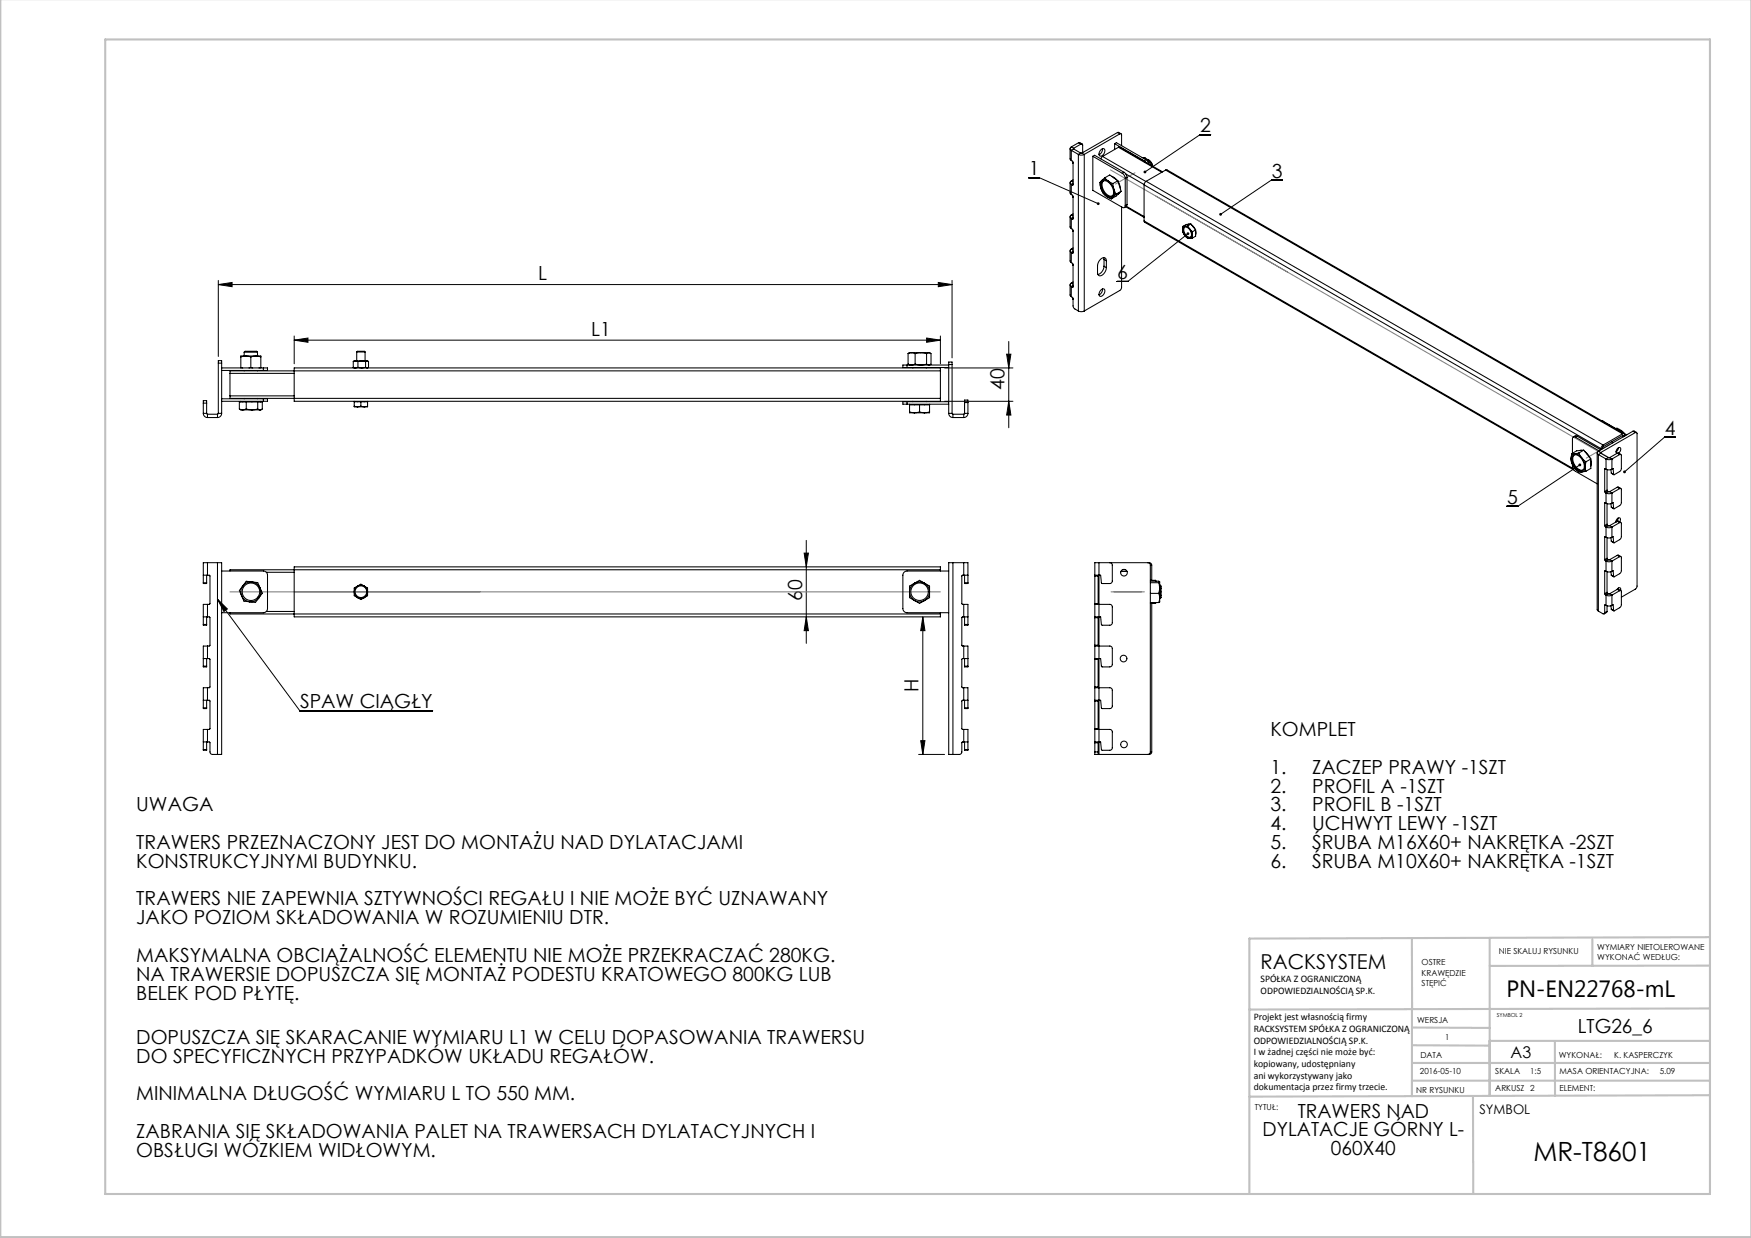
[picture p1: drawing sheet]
<svg xmlns="http://www.w3.org/2000/svg" width="420mm" height="297mm" viewBox="0 0 420 297" stroke-linecap="round" stroke-linejoin="round" font-family="sans-serif">
<g fill="none" stroke="#c0c0c0" stroke-width=".5">
<path d="M.1 -.1v296.9h419.9M25.2 9.5h385v276.9h-385zM338.7 225.2v37.8M357.3 225v37.9v-13.2M382 225.4v6.3M410.1 224.8l-110.4 .4v61.2M410.1 231.7h-52.8M338.7 259.3h71.5M338.7 255h71.5M338.7 250.8l18.6 .1M338.7 246.5l18.6 .1M357.3 249.7h52.9"/>
<path d="M373 249.7v13.2M410.1 241.9l-110.4 .3M353.3 262.9l.1 23.5M410.2 262.7l-110.5 .4"/>
</g>
<g fill="none" stroke="#000" stroke-width=".24">
<path d="M290.4 32.3h-2.6l-13.2 9M246.8 42.7h2.5l14.1 6.2M284.9 56.1l-14.4 11.4h-2.5M307.6 43.2h-2.6l-12.2 8.2M52.4 68.3l3.3-.5v1zM52.4 67.3v18.2M52.4 68.3h176M225.1 67.8l3.3 .5-3.3 .5zM228.4 67.3v18.6M70.6 81.6l3.3-.5v1zM70.6 80.6v6.7M70.6 81.6h155"/>
<path d="M222.3 81.1l3.3 .5-3.3 .5zM225.6 80.6v6.7M226.6 88.3h16.4M226.6 96.3h16.4M241.5 85h1l-.5 3.3zM242 96.3l.5 3.3h-1zM242 81.9v20.7M378.9 111.5l-14.8 10h-2.7M401.8 104.9h-2.5l-9.6 8.3M192.9 132.7h1l-.5 3.3zM193.4 129.6v24.7M52.2 143.7l19.7 26.8h31.9"/>
<path d="M52.2 143.7l2.3 2.4-.8 .6zM193.4 148l.5 3.3h-1zM221.4 148v33M221.4 148l.5 3.3h-1.1zM220.8 177.7h1.1l-.5 3.3zM220.4 181h6.2"/>
</g>
<path d="M266.4 40.8l42.4 24.5M272.2 41.5l-4.6 2.6M277.3 47l109.6 63.3M386.2 106.6l-5.7 3.3M55.2 142h170.4M266.5 142h8" fill="none" stroke="#808080" stroke-width=".25"/>
<g fill="#000">
<path d="M52.2 143.7l2.3 2.4-.8 .6z"/>
<path d="M263.2 48.6v.5h.4l.1-.1-.3-.1 .3 .1-.1-.4zM274.4 41.1l-.1 .3 .3-.1-.3 .1a.34 .34 0 0 0 .5 .1 .34 .34 0 0 0 .1-.5 .34 .34 0 0 0-.5 .1zM292.6 51.1l-.1 .5 .3-.2-.3 .2a.34 .34 0 0 0 .5 .1 .34 .34 0 0 0 .1-.5 .34 .34 0 0 0-.5-.1zM389.4 113v.4l.3-.2-.3 .2a.34 .34 0 0 0 .5 .1 .34 .34 0 0 0 0-.5 .34 .34 0 0 0-.5 0zM378.7 111.3a.34 .34 0 0 0 0 .5 .34 .34 0 0 0 .4 0 .34 .34 0 0 0 .1-.5l-.3 .2 .3-.2-.3-.1zM284.7 55.8a.34 .34 0 0 0 0 .5 .34 .34 0 0 0 .5 0 .34 .34 0 0 0 0-.5l-.3 .3 .3-.3-.3-.1z"/>
<path d="M52.4 68.3l3.3-.5v1zM225.1 67.8l3.3 .5-3.3 .5z"/>
<path d="M70.6 81.6l3.3-.5v1zM222.3 81.1l3.3 .5-3.3 .5z"/>
<path d="M193.4 148l.5 3.3h-1zM192.9 132.7h1l-.5 3.3z"/>
<path d="M221.4 148l.5 3.3h-1.1zM220.8 177.7h1.1l-.5 3.3zM241.5 85h1l-.5 3.3zM242 96.3l.5 3.3h-1z"/>
</g>
<g fill="none" stroke="#000" stroke-width=".25">
<path d="M256.7 35.7v2.4l.3 .4M257 35.2a.43 .43 0 0 0-.3 .5 .43 .43 0 0 0 .3 .4M257 35.2l.5 .4M257 36.1v2.4M257 38.5l.2 .2M257 36.1l1.7 .9M257.2 38.7l.1 .3M257.2 38.7l.2 .2v5.4M257.3 39v.1M257.3 39l.1 .1M257.5 35.6v.1M257.5 35.7l-.5 .4"/>
<path d="M257.5 35.7l1.7 1M258.7 37l.7 .2 .7-.2M258.7 37v37.6M258.7 34.2h.2l.7 .3M258.7 34.2l-1.7 1M258.7 34.2l.6 .4M259.2 36.7h.3M259.2 36.7l-.5 .3M259.3 34.6l.2-.1 .2 .2v1.9M259.3 34.6l-1.8 1M259.5 36.7l.6 .3M260.1 37v37.6"/>
<path d="M262.1 37.5v8.2l7.1 4a.43 .43 0 0 0 .5 .1 .43 .43 0 0 0 .2-.5M262.1 37.5l7.1 4.1M262.1 37.5l.4-.2 7.1 4M264 36a.55 .55 0 0 1 .8-.3 .55 .55 0 0 1 .2 .8 .91 .91 0 0 1-1.3 .8l-.1-.6zM264.4 35.7a1.48 1.48 0 0 1-.8 1.4M264.5 37.5l-.4 .6M264.5 37.5l10.4 6M267.4 34.5v1.4M267.4 34.5l7 4.1M267.4 34.5l.4-.3 7.1 4.1M268 31.8l.3-.1 .6 .4M268 31.8l.6 .3"/>
<path d="M268 31.8l-8.5 4.9M268.3 35.3h.3l10.2 5.9M268.3 35.3l-3.8 2.2M268.3 35.3l10.4 6M268.6 32.1h.2l.2 .2v2.6M268.6 32.1l-8.5 4.9M274 37.8h.6M274.4 38.6l.4 .3M274.6 37.8l1 1 .6 .9M274.6 37.8l-.3 .2M274.9 38.3l.3 .4 .3 .6M274.9 38.3l-.5 .3"/>
<path d="M275 38.2a2.26 2.26 0 0 1 1.5 1.7 2.03 2.03 0 0 0-1.1-1.6M256.7 43.8v2.5l.3 .4M256.7 52v2.4l.3 .4M257 43.4a.43 .43 0 0 0-.3 .4 .43 .43 0 0 0 .3 .4M257 51.6a.43 .43 0 0 0-.3 .4 .43 .43 0 0 0 .3 .4M257 59.7a.43 .43 0 0 0-.3 .5 .43 .43 0 0 0 .3 .4M257 44.2v2.5M257 52.4v2.4M257 54.8l.2 .2M257 52.4l.2 .2M257 46.7l.2 .1M257 44.2l.2 .2"/>
<path d="M257 43.4l.4 .3M257 51.6l.4 .2M257 59.7l.4 .3M257.2 46.8l.1 .4M257.2 55l.1 .3M257.2 55l.2 .3v5.3M257.2 46.8l.2 .3v5.4M257.3 47.2l.1 .1M257.3 55.3l.1 .2M257.3 47.2h.1M257.3 55.3l.1 .1M257.4 52.5l-.2 .1"/>
<path d="M257.4 44.3l-.2 .1M257.4 43.2l-.4 .2M257.4 51.3l-.4 .3M257.4 59.5l-.4 .2M257.4 44l-.4 .2M257.4 52.2l-.4 .2M264.1 45.2a3.9 3.9 0 0 0 1.3 1.9M264.1 45.2a3.2 3.2 0 0 0 1.3 1.9M264.3 43.3a1.84 1.84 0 0 0-.2 1.9M264.3 43.3a1.2 1.2 0 0 1 1.5 .1M264.3 43.3l-.5 .5 .3 1.4M264.4 43.6a1.8 1.8 0 0 1 2.4 1.3 1.51 1.51 0 0 1-.4 2.3 2.65 2.65 0 0 1-2-3.6z"/>
<path d="M264.7 43.4a2.61 2.61 0 0 0 1.7 3.7l.4-.1M265 42.7l.8 .7M265 42.7l-.7 .6M265 42.7l1.2-.7 1.9 1.4M265.4 47.1a1.2 1.2 0 0 0 1.6 .1M265.4 47.1l1.1 .6M265.8 43.4a3.9 3.9 0 0 1 1.4 2M265.8 43.4l1.1 .7M266.6 42.3l1.3 .9M266.9 44.1l.3 1.3M267 47.2l-.5 .5M267.2 45.4l.5 1.2"/>
<path d="M267.2 45.4a1.84 1.84 0 0 1-.2 1.8M267.7 46.6l-.7 .6M268.1 43.4l.8 2.5M268.1 43.4l-1.2 .7M268.2 43.7l.4 .9 .2 .8M268.6 46.2l-.4 .3M268.9 45.9l-1.2 .7M268.9 45.9l-1.2 1.1-1.2 .7M269 49.6v19.6l-.4 .5-8.5 4.9M269.2 41.6l.5 .5 .2 .7M269.6 41.3l.5 .6 .2 .7M269.6 41.3l-.4 .3"/>
<path d="M269.9 42.8v6.5M270 49.6l4.4 2.5M270 41.7l4.4 2.6M270.2 49.5l4.2 2.4M270.3 49.1l-.1 .4-.5 .3M270.3 42.6l-.4 .2M270.3 49.1l-.4 .2M270.3 42.6v6.5M274.4 53l.2 .3 103 59.5M274.4 44.4l109.6 63.2M274.4 44.4v8.6M274.4 53l102.9 59.4"/>
<path d="M274.9 43.5l-.5 .9M274.9 43.5l109.6 63.3M279.6 40.8h.3l109.6 63.2M279.6 40.8l-4.7 2.7M279.6 40.8l109.6 63.3M283.7 55.1l.1 .7 .4 .8M283.8 54.3h.4M283.8 54.3l-.1 .8M284 54.6a1.53 1.53 0 0 1 1.8 1.7 .65 .65 0 0 1-.4 .7 .65 .65 0 0 1-.8-.3 1.74 1.74 0 0 1-.6-2.1zM284.2 54.5a1.68 1.68 0 0 0 1.4 2.4M284.2 54.3l.6 .1 .6 .5M284.2 56.6l.6 .5 .6 .1"/>
<path d="M284.2 54.3a.69 .69 0 0 0-.5 .8M284.2 56.6h.1a.92 .92 0 0 0 1.1 .6M284.9 54.2l.5 .7M284.9 54.2l-.7 .1M285.4 54.9l.6 .7M285.4 54.9l.4 .8 .1 .7M285.4 53.8h-.4M285.7 53.8l1.1 1.4M285.7 53.8l-.8 .4M285.7 53.8l-1.2 .1-.7 .4M285.8 54l.9 1M285.9 56.4a.7 .7 0 0 1-.5 .8"/>
<path d="M285.9 56.4l.1 .7M286 55.6l-.1 .8M286 57.1l-.6 .1M286.8 55.3v1M286.8 55.2l-.8 .4M286.8 55.2v1.5l-.8 .4M256.7 60.2v2.4l.3 .4M256.7 68.3v2.5l.3 .4M257 67.9a.43 .43 0 0 0-.3 .4 .43 .43 0 0 0 .3 .4M257 71.2l.2 .1M257 60.6v2.4M257 68.7v2.5"/>
<path d="M257 68.7l.2 .2M257 63l.2 .2M257 60.6l.2 .1M257 67.9l.4 .3M257.2 63.2l.1 .3M257.2 71.3l.1 .4M257.2 71.3l.3 2.4 .2 .4 1 .5M257.2 63.2l.2 .2v5.4M257.3 63.5l.1 .1M257.3 71.7l.1 .1M257.3 71.7h.1M257.4 68.8l-.2 .1"/>
<path d="M257.4 60.6l-.2 .1M257.4 67.7l-.4 .2M257.4 60.3l-.4 .3M257.4 68.5l-.4 .2M258.7 74.6l.7 .2 .7-.2M264 69.7a.55 .55 0 0 1 .8-.4 .55 .55 0 0 1 .2 .8 .91 .91 0 0 1-1.3 .9l-.1-.6zM264.4 69.3a1.48 1.48 0 0 1-.8 1.4M264.7 61.8l.1 .4M264.8 63.9a2.15 2.15 0 0 1-1.5 1.9M264.8 62.2l.6 .4M264.8 63.9l.6 .3M264.8 62.2v1.7"/>
<path d="M265.4 62.6a.7 .7 0 0 0-.5-.8 .7 .7 0 0 0-.8 .3l-.4 .5-.4 .9v1.9a.7 .7 0 0 0 .4 .8 .7 .7 0 0 0 .9-.3l.5-.8 .3-.9M265.4 62.6v1.6M48.8 96.7v-.6h.8v.6M48.8 99.2a1 1 0 0 0 1 1M48.8 96.7v2.5M48.8 99.2h.8M48.8 96.7h.8M49.6 99.2l.2 .2M49.6 96.7v2.5M49.8 99.4v.8M49.8 99.4h2.4M52.2 99.4v.8"/>
<path d="M52.4 87.1v-.6h.8v.6M52.4 99.2l-.2 .2M52.4 99.2h.8M52.4 87.1h.8M52.4 87.1v12.1M53.2 99.2a1 1 0 0 1-1 1M53.2 87.1v12.1M53.2 96.3h10M53.2 95.7h10M53.2 88.9h10M53.2 88.3h10M55.2 95v.6h170.4"/>
<path d="M55.2 89.6v5.4M55.2 95h15.4M55.2 89.6h15.4M57.4 98.1l.8 .2M57.4 98.1v-1.7h5.5v1.7l-.5 .2M57.8 85.6v2.7M57.8 96.3v.1M57.8 88.2l.4 .1M58.2 98.3h2.2M58.6 84.5a3.4 3.4 0 0 1 2.3-.2h.6l.3 .2M58.6 84.5h3.2M58.6 84.5v.9"/>
<path d="M58.6 88.9v.1M58.6 95.6v.1M59 85.4h2.4M59 85.4l1.2 .2M59 85.4l-1.2 .2M59 85.4h-1.2v.2M59.1 98.1l1.3 .2M59.1 98.1l-.9 .2M59.1 96.4v1.7M60.2 88.2l.4 .1M60.2 85.6v2.6M60.2 88.2l-.5 .1"/>
<path d="M60.4 98.3h2M61.4 85.4l-1.2 .2M61.4 85.4l1.2 .2M61.4 85.4h1.2v.2M61.8 84.5v.9M61.8 88.9v.1M61.8 95.6v.1M61.8 98.1l-1.4 .2M61.8 98.1l.6 .2M61.8 96.4v1.7M62.6 85.6v2.7M62.6 96.3v.1"/>
<path d="M62.6 88.2l-.5 .1M62.8 98.2l-.4 .1M63.2 95.7h1v.6h-1M63.2 88.3h1v.6h-1M63.2 88.3v.6M63.2 95.7v.6M84.7 88.1l.6 .2 .6-.2M84.7 88.1l.3 .2M84.7 86.7v1.4M85 97.5l.8 .1M85 97.5v.1h.8M85 96.3v1.2"/>
<path d="M85 96.4h3.2M85.3 86.6l.6 .1M85.3 86.6h1.5M85.3 86.6l-.6 .1M85.6 84.4l.1-.1h1.7l.2 .1M85.6 84.4h2M85.6 84.4v2.2M85.8 97.6h1.6M85.9 88.1l.9 .2 .9-.2M85.9 86.7v1.4M86.6 97.5l-.8 .1M86.6 97.5l.8 .1"/>
<path d="M86.6 96.4v1.1M86.8 86.6l-.9 .1M86.8 86.6l.9 .1M86.8 86.6h1.2M87.6 84.4v2.2M87.7 86.7v1.4M88 86.6l-.3 .1M88 86.6l.4 .1v1.4l-.4 .2-.3-.2M88 86.6l.3 .1M88.2 97.5l-.8 .1M88.2 97.5v.1h-.8M88.2 96.3v1.2"/>
<path d="M88.3 88.2l-.1 .1M217.6 87.6h-1v.6h1M217.6 96.4h-1v.6h1M217.6 96.4h10M217.6 87.6v.6M217.6 96.4v.6M217.6 87.6h10M217.6 88.2h10M217.6 97h10M217.8 87.4l.9 .2 .8-.2M217.8 87.4l.4 .2M217.8 84.8v2.6"/>
<path d="M218.2 98.8l1.2 .2M218.2 98.8v.2h1.2M218.2 97v1.8M218.2 97.1h4.8M218.7 84.6l.8 .2M218.7 84.6h2.2M218.7 84.6l-.9 .2M218.7 84.6h-.5l-.4 .2M219 88.2v.1M219 96.3v.1M219.4 99h2.4M219.5 87.4l1.4 .2 1.4-.2"/>
<path d="M219.5 84.8v2.6M220.6 98.8l-1.2 .2M220.6 98.8l1.2 .2M220.6 97.1v1.7M220.9 84.6l-1.4 .2M220.9 84.6l1.4 .2M220.9 84.6h1.9M222.2 88.2v.1M222.2 96.3v.1M222.3 84.8v2.6M222.8 84.6l-.5 .2M222.8 84.6l.5 .2v2.6a.76 .76 0 0 1-1 0"/>
<path d="M222.8 84.6l.4 .1M223 98.8l-1.2 .2M223 98.8v.2h-1.2M223 97v1.8M223.2 87.5l-.2 .1M225.6 89h-170.4v.6M225.6 89v-.7h-155v8h155v-.7M225.6 89v6.6M227.6 87.5v-.6h.8v.6M227.6 99.2a1 1 0 0 0 1 1M227.6 87.5v11.7M227.6 87.5h.8"/>
<path d="M227.6 99.2h.8M228.4 99.2l.2 .2M228.4 87.5v11.7M228.6 99.4v.8M228.6 99.4h2.6M231.2 99.4v.8M231.4 96.6v-.6h.8v.6M231.4 99.2l-.2 .2M231.4 96.6v2.6M231.4 99.2h.8M231.4 96.6h.8M232.2 99.2a1 1 0 0 1-1 1"/>
<path d="M232.2 96.6v2.6M49.8 100.2h2.4M228.6 100.2h2.6M376.8 110.1a3.7 3.7 0 0 0 .9 2.1M376.8 110.1l.2 1 .7 1.1M377 108.8l.7 .1M377 108.8l-.2 1.3M377.2 111.4a1.64 1.64 0 0 0 .7 1.7l5.2 3M377.3 109.4a1.28 1.28 0 0 1 1.9 .5 2.25 2.25 0 0 1 .4 2.9 2.03 2.03 0 0 1-2.3-1.6l-.2-1zM377.6 109.1a2.59 2.59 0 0 0 1.3 3.6l.8 .1M377.7 108.9a2.19 2.19 0 0 1 1.7 .9M377.7 112.2a2.19 2.19 0 0 0 1.7 1"/>
<path d="M377.7 108.9a1.04 1.04 0 0 0-.9 1.2M377.7 112.2l1 1h.7M377.9 104.9a.43 .43 0 0 0-.5-.1 .43 .43 0 0 0-.2 .5v3.4M377.9 104.9l5.6 3.3M378.3 104.6h-.4l-.5 .2M378.3 104.6l5.7 3.3M378.3 104.6l-.4 .3M378.7 108.7l.7 1.1M378.7 108.7l-1 .2M379.4 109.8l1 1M379.4 109.8a3.7 3.7 0 0 1 .8 2.2M379.5 108l-.7 .1"/>
<path d="M379.9 108l1.7 2.1M379.9 108l-1.2 .7M379.9 108l-1.7 .2-1.2 .6M380.2 108.3l.6 .7 .6 .9M380.2 112a1.04 1.04 0 0 1-.8 1.2M380.2 112l.2 1.1M380.4 110.8l-.2 1.2M380.4 113.1l-1 .1M381.6 110.4v1.4M381.6 110.1l-1.2 .7M381.6 110.1v2.3l-1.2 .7M383.1 108.6v37.6l.3 .4"/>
<path d="M383.4 108.2a.43 .43 0 0 0-.3 .4 .43 .43 0 0 0 .3 .5M383.4 108.2l.6 .4M383.4 109.1v37.5M383.4 109.1l1.8 1M384 108.6v.1M384 108.7l-.6 .4M384 108.7l1.8 1.1M384 107.6v.3M384.2 101l.3 .1M384.5 106.8l-.5 .8M384.5 101.1l5.7 3.2M384.5 101.1h-.1"/>
<path d="M384.9 117.9l.1 .3M384.9 112.5v5.4M385 112.5h-.1M385 112.5l.2 .1M385 118.2l.2 .1M385.2 110.1l.7 .2 .7-.2M385.2 112.6l.7 .1 .7-.1M385.2 118.3l.7 .1 .7-.1M385.2 110.1v2.5M385.2 118.3v2.4M385.5 117.6l.1 .2M385.5 117.6l-.6 .3"/>
<path d="M385.5 112.7v4.9M385.6 117.8l-.6 .4M385.6 117.8l.2 .2M385.8 109.8h.3M385.8 118h.3M385.8 109.8l-.6 .3M385.8 118l-.6 .3M386.1 109.8l.5 .3M386.1 118l.5 .3M386.4 112.7l.1 .8M386.5 113.5l.6 .4M386.5 113.5l.6 .3"/>
<path d="M386.6 106l.2 .3M386.6 110.1v2.5M386.6 118.3v2.4M386.6 112.6l.3-.2 .2 1.4M387.6 102.8l.2-.1 .6 .3 1.3 1M387.6 108.4a.82 .82 0 0 1 1.1-.9v.6l-.5 .6M387.6 108.4l.2 .4M387.9 116.9l.3-.1 .6 .4M387.9 108.7l.6 .4M387.9 108.7l-1.8 1.1M387.9 116.9l.6 .3M387.9 116.9l-1.8 1.1"/>
<path d="M388.2 107.4l-.1 .6-.5 .4M388.2 108.7h-.3M388.2 108.7l.6 .3M388.5 109.1l.2-.1 .2 .2v3.4l-.4 .5-1.4 .7M388.5 117.2h.3l.1 .3-.1 3.5-1.7 1.1-.2-1.5-.3 .1M388.5 109.1l-1.9 1M388.5 117.2l-1.9 1.1M389.2 104.1a.3 .3 0 0 1 .3-.1 .3 .3 0 0 1 .2 .4v.2M389.2 104.5l-4.7 2.7-.1 .5M389.2 104.5l.1 .1M389.2 104.1l-4.7 2.7M389.3 104.6v.2"/>
<path d="M389.7 104.5l.1 .1M391.7 103.5l.2-.1 .6 .4M391.7 103.5l-8.3 4.7M391.7 103.5l.5 .3M392.2 103.8h.3l.2 .2v36.7l-.5 .6-3.3 2M392.2 103.8l-8.2 4.8M48.8 138h1M48.8 139.8v.2h.8v-.2M48.8 139.8h.8M49.6 138v1.8M49.8 135h-1v4.8M49.8 138h.4l.2 .2v6.6l-.2 .2h-.4"/>
<path d="M49.8 135h2.4M49.8 135v3M52.2 135h1v46h-1M52.2 135v46M53.2 137h10a1 1 0 0 1 1 1v8a1 1 0 0 1-1 1h-10M60.4 139.6a2.4 2.4 0 0 1 2 1.4M60.4 139.6a2.4 2.4 0 0 0-2.2 1M60.4 139.6l-1.3-.2-.9 1.2M60.4 139.6l1.4 .2 .6 1.2M63.9 137.3h6.7M219.4 139.9a2.4 2.4 0 0 0-1.2 2.1M219.4 139.9l-1.2 .7v1.4"/>
<path d="M219.4 139.9a2.4 2.4 0 0 1 2.4 0M219.4 139.9l1.2-.7 1.2 .7M221.8 139.9a2.4 2.4 0 0 1 1.2 2.1M221.8 139.9l1.2 .7v1.4M225.6 136.7h-170.4v.3M225.6 136.7v-.7h-155v12h155v-.7M225.6 136.7v.3M227.6 137h-10a1 1 0 0 0-1 1v8a1 1 0 0 0 1 1h10M228.6 135h-1v46h1M228.6 135v46M228.6 135h2.6M231.2 138h-.4l-.1 .2v6.6l.1 .2h.4"/>
<path d="M231.2 135h1v4.8M231.2 138h1M231.2 135v3M231.4 139.8v.2h.8v-.2M231.4 138v1.8M231.4 139.8h.8M262.6 138v.2M262.6 138.2v6.6M262.6 138.2h.8M263.4 138v.2M263.4 138.2v6.6M263.6 135h-1v3"/>
<path d="M263.6 135h12.3l.4 .6v3.6M263.6 135v46M266.2 135l.4 .2 .2 .4v3.8l-.2 .4-.4 .2h-1.9l-.3-2h-1.4M268.9 137.1h1.4M269.2 136.7h.8M275.3 135l.4 .2 .2 .4v44.8l-.2 .4-.4 .2M275.9 139.4h2l.3 .2M275.9 139.2h1.3M275.9 139.8h2M277.2 139.2l.1 .2M277.2 139.2v.2M277.9 139.8l.3 1.3"/>
<path d="M278.2 139.6l-.3 .2M278.2 139.6v1.5M384.9 126.1l.1 .2M384.9 134.3l.1 .2M384.9 120.7v5.4M384.9 128.9v5.4M384.9 137v5.4M385 120.6l-.1 .1M385 128.8l-.1 .1M385 137h-.1M385 120.6l.2 .1M385 126.3l.2 .1"/>
<path d="M385 128.8l.2 .1M385 134.5l.2 .1M385 137l.2 .1M385.2 120.7l.7 .2 .7-.2M385.2 126.4l.7 .2 .7-.2M385.2 128.9l.7 .2 .7-.2M385.2 134.6l.7 .2 .7-.2M385.2 137.1l.7 .1 .7-.1M385.2 126.4v2.5M385.2 134.6v2.5M385.5 125.8l.1 .2M385.5 133.9l.1 .3"/>
<path d="M385.5 120.8v5M385.5 129v4.9M385.5 137.2v4.9M385.5 125.8l-.6 .3M385.5 133.9l-.6 .4M385.6 126l-.6 .3M385.6 126l.2 .1M385.6 134.2l-.6 .3M385.6 134.2l.2 .1M385.8 126.1h.3M385.8 134.3h.3M385.8 126.1l-.6 .3"/>
<path d="M385.8 134.3l-.6 .3M386.1 126.1l.5 .3M386.1 134.3l.5 .3M386.4 120.8l.1 .9M386.4 129l.1 .8M386.4 137.2l.1 .8M386.5 121.7h.1M386.5 129.8v.1M386.5 138l.6 .4M386.5 121.7l.6 .4M386.5 129.8l.6 .4M386.5 138l.6 .3"/>
<path d="M386.6 126.4v2.5M386.6 134.6v2.5M386.6 137.1l.3-.2 .2 1.4M387.9 125.1l.3-.1 .6 .4M387.9 133.2h.3l.6 .3M387.9 125.1l.6 .3M387.9 125.1l-1.8 1M387.9 133.2l.6 .4M387.9 133.2l-1.8 1.1M388.1 124.3l-.2 .6-.3 .4a.9 .9 0 0 1 1-1l.1 .3-.2 .6M388.5 125.4h.3l.1 .2-.1 3.6-1.7 1-.2-1.5-.3 .2M388.5 133.6l.2-.1 .2 .2v3.4l-.4 .5-1.4 .7"/>
<path d="M388.5 125.4l-1.9 1M388.5 133.6l-1.9 1M48.8 148h1M48.8 158h1M48.8 149.8v.2h.8v-.2M48.8 159.8v.2h.8v-.2M48.8 159.8h.8M48.8 149.8h.8M49.6 148v1.8M49.6 158v1.8M49.8 145h-1v4.8M49.8 148h.4l.2 .2v6.6l-.2 .2h-.4"/>
<path d="M49.8 158h.4l.2 .2v6.6l-.2 .2h-.4M49.8 155h-1v4.8M49.8 145v3M49.8 155v3M55.2 147v.3h170.4M58 142.9a2.4 2.4 0 0 0 1.9 1.5M58 142.9l.5 1.3 1.4 .2M58.2 140.6a2.4 2.4 0 0 0-.2 2.3M58.2 140.6l-.8 1.1 .6 1.2M62.1 143.4l-.8 1.1-1.4-.1M62.1 143.4a2.4 2.4 0 0 1-2.2 1M62.4 141a2.4 2.4 0 0 1-.3 2.4"/>
<path d="M62.4 141l.5 1.3-.8 1.1M63.9 146.7h6.7M85 142a1.6 1.6 0 0 0 .8 1.4M85 142v.9l.8 .5M85.8 140.6a1.6 1.6 0 0 1 1.6 0M85.8 140.6l.8-.5 .8 .5M85.8 143.4a1.6 1.6 0 0 0 1.6 0M85.8 140.6a1.6 1.6 0 0 0-.8 1.4M85.8 140.6l-.8 .5v.9M85.8 143.4l.8 .4 .8-.4M87.4 140.6a1.6 1.6 0 0 1 .8 1.4M87.4 140.6l.8 .5v.9"/>
<path d="M88.2 142v.9l-.8 .5M88.2 142a1.6 1.6 0 0 1-.8 1.4M218.2 142a2.4 2.4 0 0 0 1.2 2.1M218.2 142v1.4l1.2 .7M219.4 144.1a2.4 2.4 0 0 0 2.4 0M219.4 144.1l1.2 .7 1.2-.7M223 142a2.4 2.4 0 0 1-1.2 2.1M223 142v1.4l-1.2 .7M225.6 147v.3M231.2 148h-.4l-.1 .2v6.6l.1 .2h.4M231.2 158h-.4l-.1 .2v6.6l.1 .2h.4M231.2 145h1v4.8"/>
<path d="M231.2 148h1M231.2 155h1v4.8M231.2 158h1M231.2 145v3M231.2 155v3M231.4 159.8v.2h.8v-.2M231.4 149.8v.2h.8v-.2M231.4 148v1.8M231.4 158v1.8M231.4 159.8h.8M231.4 149.8h.8M262.6 145h3.6l.4 .2 .2 .4v4l-.5 .4h-2l-.3-2h-1.4"/>
<path d="M262.6 155h3.6l.4 .2 .2 .4v4l-.5 .4h-2l-.3-2h-1.4M262.6 154.8v.2M262.6 158v.2M262.6 148v.2M262.6 144.8v.2M262.6 145v3M262.6 148.2v6.6M262.6 155v3M262.6 158.2v6.6M262.6 154.8h.8M262.6 158.2h.8M262.6 148.2h.8"/>
<path d="M262.6 144.8h.8M263.4 154.8v.2M263.4 158v.2M263.4 148v.2M263.4 144.8v.2M263.4 148.2v6.6M263.4 158.2v6.6M275.9 144.8h1.3M275.9 142.4h2M275.9 144.6h2M276.3 144.8l-.1 35.8-.5 .4h-12.1M277.3 144.6l-.1 .2"/>
<path d="M277.9 142.4l.3 1.1M278.2 143.5l-.3 1.1M278.2 141.1l-.3 1.3M278.2 141.1v2.4M278.2 143.5v.9l-.3 .2M278.2 143.6h.1M278.2 140.4h.1M278.2 143h.1M278.2 141h.1M278.3 140.4v.6M278.3 143v.6M278.3 140.4l.2 .2v.6"/>
<path d="M278.3 141v2M278.3 141l.2 .2M278.5 142.8v.6l-.2 .2M278.5 141.2v1.6M278.5 142.8l-.2 .2M383.4 146.6l1.2 .7 .2-.1 .1-.2M384.9 142.4l.1 .3M384.9 145.2v1.8M385 145.1l-.1 .1M385 142.7l.2 .1M385 145.1l.2 .1M385.2 142.8l.7 .1 .7-.1"/>
<path d="M385.2 145.2l.7 .2 .7-.2M385.2 142.8v2.4M385.5 142.1l.1 .2M385.5 146.7l-.1 .2-.6 .4M385.5 145.3v1.4M385.5 142.1l-.6 .3M385.5 146.7l-.6 .3M385.6 142.3l-.6 .4M385.6 142.3l.2 .1M385.8 142.4h.3M385.8 142.4l-.6 .4M386.1 142.4l.5 .4"/>
<path d="M386.4 145.3l.1 .8M386.5 146.1l.6 .5M386.5 146.1l.6 .4M386.6 142.8v2.4M386.6 145.2l.3-.1 .2 1.4M387.8 141.4a.48 .48 0 0 1 .6-.4 .48 .48 0 0 1 .3 .7M387.9 141.4l.3-.1 .6 .4M387.9 141.4l.6 .3M387.9 141.4l-1.8 1M388.2 141.1v.2M388.5 141.7h.2l.2 .2v3.4l-.4 .5-1.4 .7M388.5 141.7l-1.9 1.1"/>
<path d="M48.8 168h1M48.8 178h1M48.8 169.8v.2h.8v-.2M48.8 179.8v.2h.8v-.2M48.8 179.8h.8M48.8 169.8h.8M49.6 168v1.8M49.6 178v1.8M49.8 165h-1v4.8M49.8 175h-1v4.8M49.8 168h.4l.2 .2v6.6l-.2 .2h-.4M49.8 178l.6 .2 .1 2.5 .3 .3h1.4"/>
<path d="M49.8 165v3M49.8 175v3M231.2 168h-.4l-.1 .2v6.6l.1 .2h.4M231.2 178l-.5 .2v2.2l-.2 .4-.4 .2h-1.5M231.2 165h1v4.8M231.2 168h1M231.2 178h1M231.2 175h1v4.8M231.2 165v3M231.2 175v3M231.4 169.8v.2h.8v-.2M231.4 179.8v.2h.8v-.2"/>
<path d="M231.4 179.8h.8M231.4 168v1.8M231.4 178v1.8M231.4 169.8h.8M262.6 165h3.6l.4 .2 .2 .4v4l-.5 .4h-2l-.3-2h-1.4M262.6 175h3.6l.4 .2 .2 .4v4l-.5 .4h-2l-.3-2h-1.4M262.6 174.8v.2M262.6 178v.2M262.6 168v.2M262.6 164.8v.2M262.6 165v3M262.6 168.2v6.6"/>
<path d="M262.6 175v3M262.6 178.2v2.2M262.6 174.8h.8M262.6 178.2h.8M262.6 168.2h.8M262.6 164.8h.8M263.4 174.8v.2M263.4 178v.2M263.4 168v.2M263.4 164.8v.2M263.4 168.2v6.6M263.4 178.2v2.2"/>
<path d="M262.6 180.4v.6h.8M262.6 180.4h.8M263.4 180.4v.6M263.4 181h.2"/>
<circle cx="269.6" cy="137.4" r=".8"/>
<circle cx="60.2" cy="142" r="2.1"/>
<circle cx="86.6" cy="142" r="1.4"/>
<circle cx="220.6" cy="142" r="2.1"/>
<circle cx="269.5" cy="158" r=".8"/>
<circle cx="269.6" cy="178.6" r=".8"/>
</g>
<text font-size="6.3" x="367.8" y="278.5">MR-T8601</text>
<text font-size="5.6" x="361.3" y="239.1">PN-EN22768-mL</text>
<text font-size="4.9" x="302.4" y="232.4">RACKSYSTEM</text>
<g font-size="4.7">
<text x="287.8" y="31.7">2</text>
<text x="246.8" y="42">1</text>
<text x="305.1" y="42.6">3</text>
<text x="129.1" y="67.3">L</text>
<text x="268" y="66.9">6</text>
<text x="141.8" y="80.6">L1</text>
<text x="241" y="93.6" transform="rotate(-90 241 93.6)">40</text>
<text x="399.3" y="104.3">4</text>
<text x="361.5" y="120.9">5</text>
<text x="192.4" y="144.1" transform="rotate(-90 192.4 144.1)">60</text>
<text x="220.3" y="166" transform="rotate(-90 220.3 166)">H</text>
<text x="72" y="169.9">SPAW CIĄGŁY</text>
<text x="304.7" y="176.6">KOMPLET</text>
<text x="304.7" y="185.6">1.</text>
<text x="314.7" y="185.6">ZACZEP PRAWY -1SZT</text>
<text x="304.7" y="190.1">2.</text>
<text x="314.7" y="190.1">PROFIL A -1SZT</text>
<text x="32.7" y="194.6">UWAGA</text>
<text x="304.7" y="194.7">3.</text>
<text x="314.7" y="194.7">PROFIL B -1SZT</text>
<text x="32.7" y="203.6">TRAWERS PRZEZNACZONY JEST DO MONTAŻU NAD DYLATACJAMI</text>
<text x="304.7" y="199.2">4.</text>
<text x="304.7" y="203.7">5.</text>
<text x="314.7" y="199.2">UCHWYT LEWY -1SZT</text>
<text x="314.7" y="203.7">ŚRUBA M16X60+ NAKRĘTKA -2SZT</text>
<text x="32.7" y="208.2">KONSTRUKCYJNYMI BUDYNKU.</text>
<text x="304.7" y="208.2">6.</text>
<text x="314.7" y="208.2">ŚRUBA M10X60+ NAKRĘTKA -1SZT</text>
<text x="32.7" y="217.2">TRAWERS NIE ZAPEWNIA SZTYWNOŚCI REGAŁU I NIE MOŻE BYĆ UZNAWANY</text>
<text x="32.7" y="221.7">JAKO POZIOM SKŁADOWANIA W ROZUMIENIU DTR.</text>
<text x="32.7" y="230.8">MAKSYMALNA OBCIĄŻALNOŚĆ ELEMENTU NIE MOŻE PRZEKRACZAĆ 280KG.</text>
<text x="32.7" y="235.3">NA TRAWERSIE DOPUSZCZA SIĘ MONTAŻ PODESTU KRATOWEGO 800KG LUB</text>
<text x="32.7" y="239.8">BELEK POD PŁYTĘ.</text>
<text x="32.7" y="250.4">DOPUSZCZA SIĘ SKARACANIE WYMIARU L1 W CELU DOPASOWANIA TRAWERSU</text>
<text x="378.4" y="247.8">LTG26_6</text>
<text x="32.7" y="254.9">DO SPECYFICZNYCH PRZYPADKÓW UKŁADU REGAŁÓW.</text>
<text x="32.7" y="264">MINIMALNA DŁUGOŚĆ WYMIARU L TO 550 MM.</text>
<text x="311.3" y="268.1">TRAWERS NAD</text>
<text x="32.7" y="273">ZABRANIA SIĘ SKŁADOWANIA PALET NA TRAWERSACH DYLATACYJNYCH I</text>
<text x="302.8" y="272.6">DYLATACJE GÓRNY L-</text>
<text x="32.7" y="277.6">OBSŁUGI WÓZKIEM WIDŁOWYM.</text>
<text x="319.3" y="277.1">060X40</text>
</g>
<text font-size="3.9" x="362.3" y="253.8">A3</text>
<text font-size="3.2" x="354.9" y="267.2">SYMBOL</text>
<g font-size="2.4">
<text x="302.4" y="235.6">SPÓŁKA Z OGRANICZONĄ</text>
<text x="302.4" y="238.4">ODPOWIEDZIALNOŚCIĄ SP.K.</text>
<text x="300.7" y="244.7">Projekt jest własnością firmy</text>
<text x="300.7" y="247.5">RACKSYSTEM SPÓŁKA Z OGRANICZONĄ</text>
<text x="300.7" y="250.3">ODPOWIEDZIALNOŚCIĄ SP.K.</text>
<text x="300.7" y="253.1">I w żadnej części nie może być:</text>
<text x="300.7" y="256">kopiowany, udostępniany</text>
<text x="300.7" y="258.8">ani wykorzystywany jako</text>
<text x="300.7" y="261.6">dokumentacja przez firmy trzecie.</text>
</g>
<g font-size="2">
<text x="383.1" y="227.9">WYMIARY NIETOLEROWANE</text>
<text x="341" y="231.6">OSTRE</text>
<text x="359.5" y="228.9">NIE SKALUJ RYSUNKU</text>
<text x="383.1" y="230.4">WYKONAĆ WEDŁUG:</text>
<text x="341" y="234.1">KRAWĘDZIE</text>
<text x="341" y="236.6">STĘPIĆ</text>
<text x="339.9" y="245.4">WERSJA</text>
<text x="346.6" y="249.5">1</text>
<text x="340.6" y="257.7">2016-05-10</text>
<text x="340.7" y="253.8">DATA</text>
<text x="358.7" y="257.7">SKALA</text>
<text x="367" y="257.7">1:5</text>
<text x="373.9" y="253.8">WYKONAŁ:</text>
<text x="374.1" y="257.7">MASA ORIENTACYJNA:</text>
<text x="387.2" y="253.8">K. KASPERCZYK</text>
<text x="398.1" y="257.7">5.09</text>
<text x="339.7" y="262.3">NR RYSUNKU</text>
<text x="358.7" y="261.7">ARKUSZ 2</text>
<text x="374.1" y="261.7">ELEMENT:</text>
<text x="301" y="266.4">TYTUŁ:</text>
</g>
<text font-size="1.3" x="359" y="244">SYMBOL 2</text>
</svg>
